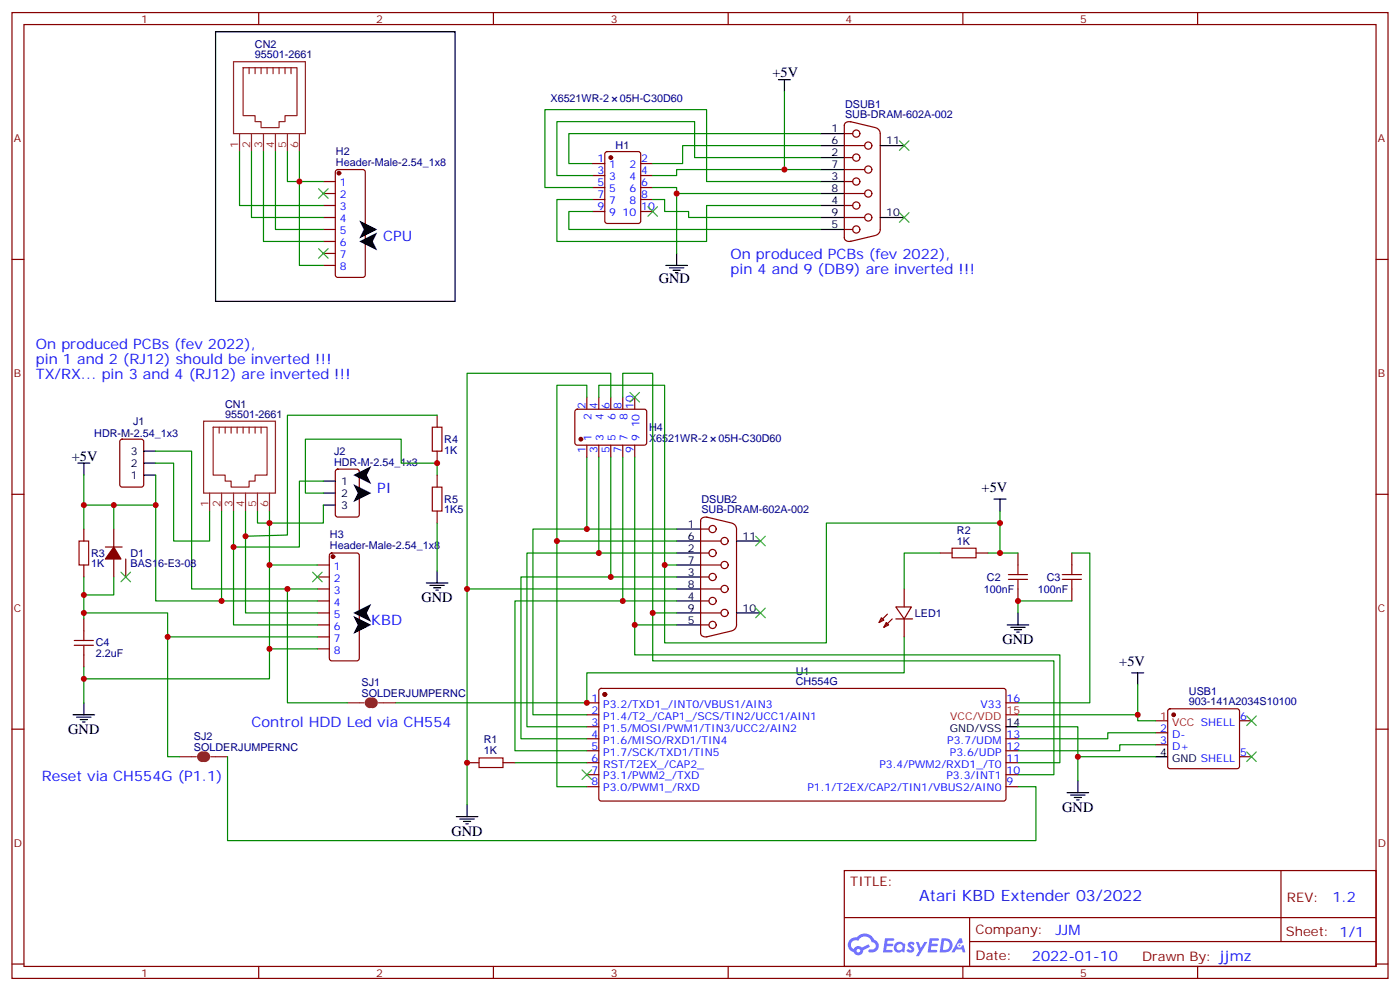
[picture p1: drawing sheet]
<svg xmlns="http://www.w3.org/2000/svg" width="412mm" height="292mm" viewBox="0 0 412 292" stroke-linecap="round" stroke-linejoin="round" font-family="sans-serif">
<g fill="none" stroke="#870000" stroke-width=".35">
<path d="M3.5 3.7h405.4v284.3h-405.4zM7.1 7.2h398.2v277.3h-398.2zM76.2 3.7v3.5M145.3 3.7v3.5M214.5 3.7v3.5M283.6 3.7v3.5M352.8 3.7v3.5M3.5 76.4h3.6M405.3 76.4h3.6M3.5 145.5h3.6M405.3 145.5h3.6M3.5 214.7h3.6"/>
<path d="M405.3 214.7h3.6M248.7 256.3h156.6v28.2h-156.6zM377.3 256.3v20.9M248.7 270.1h156.5M285.6 277.2h119.6M285.6 270.1v14.2M3.5 283.8h3.6M76.2 284.5v3.5M145.3 284.5v3.5M214.5 284.5v3.5M283.6 284.5v3.5M352.8 284.5v3.5"/>
<path d="M405.3 283.8h3.6"/>
</g>
<g fill="#5487ff">
<path d="M267.7 277.5a1.22 1.22 0 0 1 1.7 .2l-.4 .6a.47 .47 0 0 0-.3-.4 .47 .47 0 0 0-.5 .2l.1 .2a1.14 1.14 0 0 1 .8 1.8 1.14 1.14 0 0 1-1.9 0l-.2-.2 .5-.6 .7 .5a.29 .29 0 0 0 .3-.3 .29 .29 0 0 0-.2-.3 1.04 1.04 0 0 1-.6-1.7z"/>
<path d="M260.7 276.2h2.4l.3 .2-.2 .5-1.8 .1-.1 .8h1.5l.3 .4-.3 .4h-1.6l-.2 1.1h1.7l.2 .3-.2 .3-2.6 .1z"/>
<path d="M273.8 276.2h2.4l.3 .2-.1 .5-1.8 .1-.2 .8h1.6l.3 .4-.4 .4-1.6-.1-.1 1.1 1.7 .1 .2 .3-.2 .3-2.6 .1z"/>
<path d="M282.6 276.2h.7l.3 1.3-.6 .3a.69 .69 0 0 0-1 .3 .69 .69 0 0 0 .4 .9 .69 .69 0 0 0 .9-.6l.5-.2 .6 2.2h-.8l-.2-.9h-1.8l-.5 .9h-.8z"/>
<path d="M269.8 277.3h.8l.6 1.8 1.1-1.8h.9l-2.6 4.2h-.8l.9-1.5z"/>
<path d="M277.4 276.2l-.6 4.2h1.3a2.11 2.11 0 0 0 2.5-2.1 2.11 2.11 0 0 0-2.5-2.1zM278.1 277a1.39 1.39 0 0 1 1.7 1.4 1.39 1.39 0 0 1-1.8 1.2h-.3z"/>
<path d="M263.7 277.8a1.54 1.54 0 0 0-.1 2.2 1.54 1.54 0 0 0 2.2 .1l.6 .3 .3-2.3-.2-.3h-.4a1.49 1.49 0 0 0-2.4 0zM264 278.8a.94 .94 0 0 1 1.8 0 .94 .94 0 0 1-1.8 0z"/>
<path d="M250.4 276.6a2.18 2.18 0 0 0 1.1 3.7 1.44 1.44 0 0 0 1.6 .9 1.44 1.44 0 0 0 1.2-1.4l2-1.1-.5-.7-1.9 1a1.47 1.47 0 0 0-2.4 .4 1.39 1.39 0 0 1-.7-1.9 1.39 1.39 0 0 1 2-.5 2.12 2.12 0 0 1 2.2-1.3 2.12 2.12 0 0 1 1.9 1.7 1.14 1.14 0 0 1 1.1 1.4 1.14 1.14 0 0 1-1.7 .7 .43 .43 0 0 0-.5 .4 .43 .43 0 0 0 .4 .5 1.98 1.98 0 0 0 2.5-1.2 1.98 1.98 0 0 0-1.2-2.6 3.1 3.1 0 0 0-5.3-.6l-.9 .1zM252.3 279.9a.55 .55 0 0 1 1.1 0 .55 .55 0 0 1-1.1 0z"/>
<circle cx="282.6" cy="278.3" r=".26"/>
</g>
<g fill="none" stroke="#870000" stroke-width=".35">
<path d="M248.7 36.9v33.1M248.7 39.3h2.5M250.5 35.8l7.4 1.8M250.6 35.9a1.31 1.31 0 0 0-1.9 1.1M258 37.6a1.77 1.77 0 0 1 1.3 1.7v28.3a1.77 1.77 0 0 1-1.3 1.7M95.2 57h3.6M95.2 53.4h3.6M99 50.1l.5-.2h7.4l.6 .4 .1 30.7-.5 .6-7.6 .1-.7-.5v-30.6zM174.6 48.2h3.6M174.6 51.7h3.6M174.6 58.7h3.6M174.6 55.2h3.6"/>
<path d="M178.4 44.8l.5-.2h9.1l.7 .5v20l-.4 .6-9.4 .1-.7-.5v-20zM188.7 48.2h3.6M188.7 51.7h3.6M188.7 58.7h3.6M188.7 55.2h3.6M248.7 57h6M248.7 49.9h6M248.7 42.9h6M248.7 53.4h2.5M248.7 46.4h2.5M95.2 64h3.6M95.2 67.6h3.6"/>
<path d="M95.2 60.5h3.6M95.2 71.1h3.6M95.2 74.6h3.6M95.2 78.1h3.6M174.6 62.3h3.6M188.7 62.3h3.6M248.7 64h6M248.7 67.6h2.5M248.7 60.5h2.5M248.7 69.9a1.41 1.41 0 0 0 1.9 1.1M257.9 69.3l-7.4 1.8M172.9 116.9v3.6"/>
<path d="M176.4 116.9v3.6M179.9 116.9v3.6M183.4 116.9v3.6M187 116.9v3.6M35.5 129.5l.5-.2h5.6l.7 .4v13l-.4 .6-5.9 .1-.7-.5v-12.9zM99 138.3l.5-.2h5.6l.7 .4v13l-.4 .7h-5.9l-.7-.4v-13zM128.8 122.2v3.6M128.8 132.8v3.5M128.8 139.9v3.5M169.6 120.7l.4-.2h20.1l.4 .7-.1 9.4-.6 .5-20-.1-.5-.6v-9.2zM172.9 131.1v3.5M176.4 131.1v3.5"/>
<path d="M179.9 131.1v3.5M183.4 131.1v3.5M187 131.1v3.5M24.7 155.8v3.5M33.5 155.8v5.2M128.8 150.5v3.5M206.4 153.3v33.1M206.4 159.3h6M206.4 155.8h2.4M208.1 152.2l7.4 1.8M208.3 152.3a1.31 1.31 0 0 0-1.9 1.1M215.7 154.1a1.77 1.77 0 0 1 1.3 1.7v28.2a1.77 1.77 0 0 1-1.3 1.7"/>
<path d="M24.7 166.3v3.6M31 161h5M33.5 164.6v5.3M37 164.6v5.3M93.5 173.4h3.5M93.5 166.3h3.5M93.5 176.9h3.5M93.5 169.9h3.5M97.2 163l.5-.2h7.4l.7 .4v30.7l-.4 .6-7.7 .1-.6-.5-.1-30.6zM206.4 173.4h6M206.4 166.3h6M206.4 176.9h2.4"/>
<path d="M206.4 169.9h2.4M206.4 162.8h2.4M263.9 178.7h4.6l-2.2 3.5zM266.3 173.4v5.3M276.9 162.8h3.6M287.5 162.8h3.5M299.9 162.8v3.5M299.9 173.4v3.5M315.7 162.8v3.5M315.7 173.4v3.5M24.7 182.2v3.5M24.7 192.8v3.5"/>
<path d="M93.5 180.4h3.5M93.5 184h3.5M93.5 187.5h3.5M93.5 191h3.5M206.4 180.4h6M206.4 184h2.4M206.4 186.3a1.41 1.41 0 0 0 1.9 1.1M215.5 185.7l-7.4 1.8M259.6 181.9l.7 .7-1.4 .7zM261.1 183.3l.7 .7-1.5 .7zM261.4 180.8l-2.5 2.5M262.8 182.2l-2.5 2.5"/>
<path d="M263.9 182.2h4.9M266.3 182.2v5.3M172.9 206.9h3.5M172.9 210.4h3.5M172.9 214h3.5M172.9 217.5h3.5M176.6 202.9l.5-.2h118.8l.4 .7v32l-.7 .4h-118.8l-.4-.7v-31.7zM296.3 206.9h3.6M296.3 217.5h3.6M340.4 219.3h3.6M340.4 215.7h3.6M344.2 208.9l.5-.2h19.7l.5 .2 .2 .5v16.2l-.2 .5-.5 .2h-19.7l-.5-.2-.2-.5v-16.2z"/>
<path d="M365.1 212.2h3.6M137.6 224.5h3.5M148.2 224.5h3.5M172.9 221h3.5M172.9 224.5h3.5M172.9 228.1h3.5M172.9 231.6h3.5M296.3 221h3.6M296.3 224.5h3.6M296.3 228.1h3.6M296.3 231.6h3.6M365.1 222.8h3.6"/>
<circle cx="252.2" cy="39.3" r="1.06"/>
<circle cx="252.2" cy="46.4" r="1.06"/>
<circle cx="252.2" cy="53.4" r="1.06"/>
<circle cx="255.8" cy="42.9" r="1.06"/>
<circle cx="255.8" cy="49.9" r="1.06"/>
<circle cx="255.8" cy="57" r="1.06"/>
<circle cx="252.2" cy="60.5" r="1.06"/>
<circle cx="252.2" cy="67.6" r="1.06"/>
<circle cx="255.8" cy="64" r="1.06"/>
<circle cx="209.9" cy="155.8" r="1.06"/>
<circle cx="213.4" cy="159.3" r="1.06"/>
<circle cx="209.9" cy="169.9" r="1.06"/>
<circle cx="209.9" cy="176.9" r="1.06"/>
<circle cx="209.9" cy="162.8" r="1.06"/>
<circle cx="213.4" cy="166.3" r="1.06"/>
<circle cx="213.4" cy="173.4" r="1.06"/>
<circle cx="209.9" cy="184" r="1.06"/>
<circle cx="213.4" cy="180.4" r="1.06"/>
</g>
<g fill="none" stroke="#000" stroke-width=".35">
<path d="M63.5 9.3h70.6v79.4h-70.6zM229.3 23.5h3.5M231.1 23.5v3.5M241.7 39.3h7M241.7 42.9h7M241.7 57h7M241.7 49.9h7M241.7 53.4h7M241.7 46.4h7M259.3 42.9h7M196.1 78.1h6.4M197.2 78.8h4.2"/>
<path d="M198.3 79.6h2.1M199.3 74.6v3.5M241.7 64h7M241.7 67.6h7M241.7 60.5h7M259.3 64h7M199 80.3h.7M22.9 136.3h3.6M24.7 136.3v3.6M42.3 136.3h3.6M42.3 132.8h3.6M42.3 139.9h3.6"/>
<path d="M95.2 148.7h3.6M95.2 141.6h3.6M95.2 145.2h3.6M199.3 159.3h7.1M199.3 155.8h7.1M217 159.3h7M292.8 146.9h3.5M294.6 146.9v3.6M125.6 171.6h6.3M126.6 172.3h4.3M127.7 173h2.1M128.4 173.7h.7"/>
<path d="M128.8 168.1v3.5M199.3 173.4h7.1M199.3 166.3h7.1M199.3 176.9h7.1M199.3 169.9h7.1M199.3 162.8h7.1M199.3 180.4h7.1M199.3 184h7.1M217 180.4h7M296.7 184h6.3M297.7 184.7h4.3M298.8 185.4h2.1"/>
<path d="M299.5 186.1h.7M299.9 180.4v3.6M333.4 198.1h3.5M335.1 198.1v3.5M21.5 210.4h6.4M22.6 211.1h4.2M23.6 211.8h2.2M24.3 212.5h.7M24.7 206.9v3.5M296.3 214h3.6M137.6 236.9v3.5M314.3 233.4h6.4"/>
<path d="M315.4 234.1h4.2M316.4 234.8h2.2M317.1 235.5h.8M317.5 229.8v3.6M340.4 222.8h3.6M134.4 240.4h6.4M135.5 241.1h4.2M136.5 241.8h2.1M137.2 242.5h.7"/>
</g>
<g fill="none" stroke="#8c2424" stroke-width=".35">
<path d="M68.8 18.2h21.2v21.1h-21.2zM71.6 19.9h15.9v14.1h-3.5v1.8h-1.8v1.8h-5.3v-1.8h-1.8v-1.8h-3.5zM73.4 19.9v1.8M75.1 19.9v1.8M76.9 19.9v1.8M78.7 19.9v1.8M80.4 19.9v1.8M82.2 19.9v1.8M84 19.9v1.8M85.7 19.9v1.8M70.6 39.3v5.3M74.1 39.3v5.3"/>
<path d="M77.6 39.3v5.3M81.1 39.3v5.3M84.7 39.3v5.3M88.2 39.3v5.3M60 124h21.1v21.2h-21.1zM62.8 125.8h15.9v14.1h-3.6v1.7h-1.7v1.8h-5.3v-1.8h-1.8v-1.7h-3.5zM64.6 125.8v1.7M66.3 125.8v1.7M68.1 125.8v1.7M69.8 125.8v1.7M71.6 125.8v1.7M73.4 125.8v1.7"/>
<path d="M75.1 125.8v1.7M76.9 125.8v1.7M61.7 145.2v5.3M65.3 145.2v5.3M68.8 145.2v5.3M72.3 145.2v5.3M75.8 145.2v5.3M79.4 145.2v5.3M102.3 206.9h4.9M111.5 206.9h4.9M52.9 222.8h5M62.1 222.8h4.9"/>
</g>
<path d="M296.3 210.4h3.6M340.4 212.2h3.6" fill="none" stroke="#f00" stroke-width=".35"/>
<g fill="#870000" stroke="#870000" stroke-width=".35">
<path d="M33.5 161l2.1 3.6h-4.6z"/>
<circle cx="345.7" cy="210.4" r=".53"/>
<circle cx="178.2" cy="204.4" r=".53"/>
<circle cx="98.1" cy="163.9" r=".53"/>
<circle cx="171.1" cy="129.3" r=".53"/>
<circle cx="179.9" cy="46.4" r=".53"/>
<circle cx="99.8" cy="51" r=".53"/>
</g>
<g fill="none" stroke="#008700" stroke-width=".35">
<path d="M231.1 27v22.9h10.6M241.7 39.3h-74.1v8.9h7M70.6 44.6v15.9h24.6M74.1 44.6v19.4h21.1M77.6 44.6v26.5h17.6M81.1 44.6v23h14.1M84.7 44.6v8.8h3.5v24.7h7M88.2 44.6v8.8h7M174.6 58.7h-10.6v12.4h44.1v-10.6h33.6M192.3 55.2h7v1.8h42.4M192.3 58.7h3.5v3.6h7v1.7h38.9M199.3 57v17.6"/>
<path d="M231.1 49.9h-31.8v1.8h-7M241.7 42.9h-40.6v5.3h-8.8M241.7 46.4h-37.1v-10.6h-40.6v15.9h10.6M241.7 53.4h-33.6v-21.1h-47.6v22.9h14.1M174.6 62.3h-7v5.3h74.1M172.9 116.9v-3.5h-8.9v45.9M176.4 116.9v-3.5h19.4v52.9M179.9 116.9v-7h-42.3v63.5M183.4 116.9v-7h8.9v70.5M24.7 139.9v8.8M45.9 136.3h5.3v23h10.5v-8.8M45.9 132.8h10.5v40.6h28.3"/>
<path d="M45.9 139.9v8.8M128.8 122.2h-44.1v35.3l-12.4 .4M128.8 139.9v-3.6h-10.6v-7h-28.2v15.9h5.2M172.9 134.6v21.2M176.4 134.6v28.2M179.9 134.6v35.3M183.4 134.6v42.3M187 134.6v49.4M24.7 155.8v-7.1h8.8v7.1M33.5 148.7h12.4v28.2h19.4M65.3 150.5v26.4h28.2M68.8 150.5v33.5h24.7"/>
<path d="M72.3 150.5v29.9h21.2M75.8 150.5v3.5h3.6v-3.5M95.2 148.7v5.3h-15.8v37h14.1M95.2 141.6h-7v19.4h-19.4M128.8 154v14.1M199.3 155.8h-42.3v54.6h15.9M199.3 159.3h-35.3v72.3h8.9M294.6 154h-51.2v35.3h-47.6v-23h3.5M294.6 150.5v12.3h-3.6M24.7 169.9v12.3M33.5 169.9v5.3h-8.8M79.4 166.3h14.1"/>
<path d="M93.5 173.4h-8.8v33.5h17.6M199.3 162.8h-44.1v51.2h17.7M199.3 169.9h-45.8v47.6h19.4M199.3 176.9h-47.6v44.1h21.2M199.3 173.4h-61.7v63.5M276.9 162.8h-10.6v10.6M294.6 162.8h5.3M315.7 176.9h-15.8v3.5M315.7 162.8h5.3v44.1h-21.1M24.7 180.4h24.7v7.1h44.1M24.7 196.3v10.6M49.4 187.5v35.3h3.5"/>
<path d="M79.4 191v8.8h-54.7M199.3 184h-12.3v8.8h125.2v31.7h-12.3M199.3 180.4h-7v14.2h118.1v33.5h-10.5M266.3 187.5v10.6h-93.4v8.8h-56.5M299.9 210.4h35.2v1.8h5.3M299.9 214h17.6v8.8h22.9M335.1 201.6v8.8M340.4 215.7h-14.1v1.8h-26.4M340.4 219.3h-10.6v1.7h-29.9M67 222.8v24.7h238.2v-15.9h-5.3M151.7 224.5h21.2M317.5 222.8v7"/>
</g>
<g fill="none" stroke="#a10000" stroke-width=".35">
<path d="M127.4 125.8h2.8v7h-2.8zM23.3 159.3h2.8v7h-2.8zM127.4 143.4h2.8v7.1h-2.8zM280.5 161.4h7v2.8h-7zM297 170.6h5.7M297 169.2h5.7M299.9 166.3v2.9M299.9 170.6v2.8M312.9 170.6h5.7M312.9 169.2h5.7M315.7 166.3v2.9M315.7 170.6v2.8"/>
<path d="M21.9 188.6h5.6M21.9 190h5.6M24.7 185.7v2.9M24.7 190v2.8M141.1 223.1h7.1v2.9h-7.1z"/>
</g>
<g fill="none" stroke="#3c3" stroke-width=".35">
<path d="M93.8 55.6l2.9 2.8M96.7 55.6l-2.9 2.8M264.9 41.5l2.9 2.8M267.8 41.5l-2.9 2.8M93.8 73.2l2.9 2.8M96.7 73.2l-2.9 2.8M190.9 60.9l2.8 2.8M193.7 60.9l-2.8 2.8M264.9 62.6l2.9 2.8M267.8 62.6l-2.9 2.8M185.6 115.5l2.8 2.9M188.4 115.5l-2.8 2.9"/>
<path d="M222.6 157.9l2.8 2.8M225.4 157.9l-2.8 2.8M35.6 168.5l2.9 2.8M38.5 168.5l-2.9 2.8M92.1 168.5l2.8 2.8M94.9 168.5l-2.8 2.8M222.6 179l2.8 2.9M225.4 179l-2.8 2.9M367.2 210.8l2.9 2.8M370.1 210.8l-2.9 2.8M171.4 226.7l2.9 2.8M174.3 226.7l-2.9 2.8"/>
<path d="M367.2 221.4l2.9 2.8M370.1 221.4l-2.9 2.8"/>
</g>
<path d="M109 206.2a.71 .71 0 0 0-.7 .7 .71 .71 0 0 0 .7 .7M109.7 206.2a.71 .71 0 0 1 .7 .7 .71 .71 0 0 1-.7 .7M59.6 222.1a.71 .71 0 0 0-.7 .7 .71 .71 0 0 0 .7 .7M60.3 222.1a.71 .71 0 0 1 .7 .7 .71 .71 0 0 1-.7 .7" fill="none" stroke="#8c2424" stroke-width="1.8"/>
<path d="M105.8 71.1l5.3-2.7-1.3 2.7 1.3 2.6zM105.8 64.9l5.3 2.7-5.3 2.6 1.4-2.6zM104.1 139.9l5.3-2.7-1.4 2.7 1.4 2.6zM104.1 142.5l5.3 2.7-5.3 2.6 1.3-2.6zM104.1 180.4l5.3-2.6-1.4 2.6 1.4 2.7zM104.1 181.3l5.3 2.7-5.3 2.6 1.3-2.6z" fill="#000"/>
<g fill="#c00">
<circle cx="172.9" cy="155.8" r=".88"/>
<circle cx="79.4" cy="154" r=".88"/>
<circle cx="79.4" cy="166.3" r=".88"/>
<circle cx="24.7" cy="175.2" r=".88"/>
<circle cx="24.7" cy="148.7" r=".88"/>
<circle cx="24.7" cy="180.4" r=".88"/>
<circle cx="33.5" cy="148.7" r=".88"/>
<circle cx="79.4" cy="191" r=".88"/>
<circle cx="24.7" cy="199.8" r=".88"/>
<circle cx="317.5" cy="222.8" r=".88"/>
<circle cx="137.6" cy="224.5" r=".88"/>
<circle cx="299.9" cy="176.9" r=".88"/>
<circle cx="335.1" cy="210.4" r=".88"/>
<circle cx="172.9" cy="206.9" r=".88"/>
<circle cx="49.4" cy="187.5" r=".88"/>
<circle cx="294.6" cy="162.8" r=".88"/>
<circle cx="294.6" cy="154" r=".88"/>
<circle cx="45.9" cy="148.7" r=".88"/>
<circle cx="84.7" cy="173.4" r=".88"/>
<circle cx="231.1" cy="49.9" r=".88"/>
<circle cx="199.3" cy="57" r=".88"/>
<circle cx="164" cy="159.3" r=".88"/>
<circle cx="176.4" cy="162.8" r=".88"/>
<circle cx="195.8" cy="166.3" r=".88"/>
<circle cx="179.9" cy="169.9" r=".88"/>
<circle cx="137.6" cy="173.4" r=".88"/>
<circle cx="183.4" cy="176.9" r=".88"/>
<circle cx="192.3" cy="180.4" r=".88"/>
<circle cx="187" cy="184" r=".88"/>
<circle cx="65.3" cy="176.9" r=".88"/>
<circle cx="68.8" cy="161" r=".88"/>
<circle cx="88.2" cy="53.4" r=".88"/>
<circle cx="128.8" cy="136.3" r=".88"/>
<circle cx="72.3" cy="157.9" r=".88"/>
</g>
<text font-size="4.6" fill="#00f" x="270.8" y="265.3">Atari KBD Extender 03/2022</text>
<g font-size="4.2">
<text x="227.5" y="22.8">+5V</text>
<text x="194" y="83.4">GND</text>
<text x="21.2" y="135.6">+5V</text>
<text x="289.1" y="144.8">+5V</text>
<text x="124.2" y="177.3">GND</text>
<text x="295.3" y="189.6">GND</text>
<text x="329.7" y="196">+5V</text>
<text x="20.1" y="216.1">GND</text>
<text x="312.9" y="239">GND</text>
<text x="133" y="246.1">GND</text>
</g>
<g font-size="4.2" fill="#00f">
<text x="112.9" y="71.1">CPU</text>
<text x="215.2" y="76.4">On produced PCBs (fev 2022),</text>
<text x="215.2" y="80.6">pin 4 and 9 (DB9) are inverted !!!</text>
<text x="10.6" y="102.8">On produced PCBs (fev 2022),</text>
<text x="10.6" y="107.1">pin 1 and 2 (RJ12) should be inverted !!!</text>
<text x="10.6" y="111.7">TX/RX... pin 3 and 4 (RJ12) are inverted !!!</text>
<text x="111.1" y="145.2">PI</text>
<text x="109.4" y="184">KBD</text>
<text x="74.1" y="214">Control HDD Led via CH554</text>
<text x="12.3" y="229.8">Reset via CH554G (P1.1)</text>
<text x="392.5" y="265.6">1.2</text>
<text x="310.9" y="275.1">JJM</text>
<text x="304" y="282.9">2022-01-10</text>
</g>
<g font-size="3.9" fill="#800">
<text x="250.5" y="260.9">TITLE:</text>
<text x="379.1" y="265.6">REV:</text>
<text x="287.4" y="275.1">Company:</text>
<text x="378.7" y="275.7">Sheet: 1/1</text>
<text x="287.4" y="282.8">Date:</text>
<text x="336.4" y="282.8">Drawn By: jjmz</text>
</g>
<g font-size="3.2" fill="#800">
<text x="41.6" y="6.7">1</text>
<text x="110.8" y="6.7">2</text>
<text x="179.9" y="6.7">3</text>
<text x="249.1" y="6.7">4</text>
<text x="318.2" y="6.7">5</text>
<text x="4.1" y="41.8">A</text>
<text x="405.9" y="41.8">A</text>
<text x="4.1" y="110.9">B</text>
<text x="405.9" y="110.9">B</text>
<text x="4.1" y="180.1">C</text>
<text x="405.9" y="180.1">C</text>
<text x="4.1" y="249.2">D</text>
<text x="405.9" y="249.2">D</text>
<text x="41.6" y="287.5">1</text>
<text x="110.8" y="287.5">2</text>
<text x="179.9" y="287.5">3</text>
<text x="249.1" y="287.5">4</text>
<text x="318.2" y="287.5">5</text>
</g>
<g font-size="3.2" fill="#000080">
<text x="75.1" y="17.1">95501-2661</text>
<text x="75.1" y="14.2">CN2</text>
<text x="162.2" y="29.9">X6521WR-2</text>
<text x="182.6" y="29.9">05H-C30D60</text>
<text x="248.9" y="34.6">SUB-DRAM-602A-002</text>
<text x="248.9" y="31.7">DSUB1</text>
<text x="99" y="45.6">H2</text>
<text x="181.3" y="44">H1</text>
<text x="99" y="48.9">Header-Male-2.54_1x8</text>
<text x="39.2" y="125.1">J1</text>
<text x="66.3" y="122.9">95501-2661</text>
<text x="66.3" y="120">CN1</text>
<text x="27.8" y="128.7">HDR-M-2.54_1x3</text>
<text x="130.9" y="130.4">R4</text>
<text x="191.2" y="130">X6521WR-2</text>
<text x="191.2" y="126.8">H4</text>
<text x="211.7" y="130">05H-C30D60</text>
<text x="98.4" y="137.1">HDR-M-2.54_1x3</text>
<text x="98.4" y="133.9">J2</text>
<text x="130.9" y="133.5">1K</text>
<text x="130.9" y="148">R5</text>
<text x="206.6" y="148.1">DSUB2</text>
<text x="130.9" y="151.2">1K5</text>
<text x="206.6" y="151">SUB-DRAM-602A-002</text>
<text x="97.2" y="161.7">Header-Male-2.54_1x8</text>
<text x="97.2" y="158.5">H3</text>
<text x="281.9" y="160.3">1K</text>
<text x="281.9" y="157.1">R2</text>
<text x="26.8" y="167">1K</text>
<text x="26.8" y="163.9">R3</text>
<text x="38.5" y="167">BAS16-E3-08</text>
<text x="38.5" y="163.9">D1</text>
<text x="290.7" y="170.9">C2</text>
<text x="308.3" y="170.9">C3</text>
<text x="289.9" y="174.4">100nF</text>
<text x="305.7" y="174.4">100nF</text>
<text x="269.5" y="181.6">LED1</text>
<text x="28.2" y="190.3">C4</text>
<text x="28.2" y="193.5">2.2uF</text>
<text x="106.5" y="202">SJ1</text>
<text x="234.4" y="201.6">CH554G</text>
<text x="234.4" y="198.7">U1</text>
<text x="106.5" y="205.1">SOLDERJUMPERNC</text>
<text x="350.2" y="207.5">903-141A2034S10100</text>
<text x="350.2" y="204.6">USB1</text>
<text x="57.1" y="221">SOLDERJUMPERNC</text>
<text x="57.1" y="217.8">SJ2</text>
<text x="142.5" y="218.9">R1</text>
<text x="142.5" y="222.1">1K</text>
</g>
<g font-size="3.2">
<text x="244.9" y="39">1</text>
<text x="244.9" y="42.5">6</text>
<text x="244.9" y="46">2</text>
<text x="261.1" y="42.5">11</text>
<text x="244.9" y="49.6">7</text>
<text x="244.9" y="53.1">3</text>
<text x="244.9" y="56.6">8</text>
<text x="244.9" y="63.7">9</text>
<text x="244.9" y="60.1">4</text>
<text x="261.1" y="63.7">10</text>
<text x="244.9" y="67.2">5</text>
<text x="38.6" y="133.9">3</text>
<text x="38.6" y="137.4">2</text>
<text x="38.6" y="140.9">1</text>
<text x="100.5" y="142.7">1</text>
<text x="100.5" y="149.8">3</text>
<text x="100.5" y="146.2">2</text>
<text x="202.6" y="155.4">1</text>
<text x="202.6" y="158.9">6</text>
<text x="218.7" y="158.9">11</text>
<text x="202.6" y="166">7</text>
<text x="202.6" y="162.5">2</text>
<text x="202.6" y="173">8</text>
<text x="202.6" y="169.5">3</text>
<text x="202.6" y="176.6">4</text>
<text x="202.6" y="180.1">9</text>
<text x="202.6" y="183.6">5</text>
<text x="218.7" y="180.1">10</text>
<text x="279.8" y="215.4">GND/VSS</text>
<text x="296.5" y="213.6">14</text>
<text x="341.8" y="222.4">4</text>
<text x="345.3" y="224.2">GND SHELL</text>
</g>
<g font-size="3.2" fill="#8d2323">
<text x="70.2" y="43.5" transform="rotate(-90 70.2 43.5)">1</text>
<text x="73.7" y="43.5" transform="rotate(-90 73.7 43.5)">2</text>
<text x="77.3" y="43.5" transform="rotate(-90 77.3 43.5)">3</text>
<text x="80.8" y="43.5" transform="rotate(-90 80.8 43.5)">4</text>
<text x="84.3" y="43.5" transform="rotate(-90 84.3 43.5)">5</text>
<text x="87.8" y="43.5" transform="rotate(-90 87.8 43.5)">6</text>
<text x="61.4" y="149.3" transform="rotate(-90 61.4 149.3)">1</text>
<text x="64.9" y="149.3" transform="rotate(-90 64.9 149.3)">2</text>
<text x="68.4" y="149.3" transform="rotate(-90 68.4 149.3)">3</text>
<text x="72" y="149.3" transform="rotate(-90 72 149.3)">4</text>
<text x="75.5" y="149.3" transform="rotate(-90 75.5 149.3)">5</text>
<text x="79" y="149.3" transform="rotate(-90 79 149.3)">6</text>
</g>
<g font-size="3.2" fill="#00f">
<text x="176" y="47.8">1</text>
<text x="188.9" y="47.8">2</text>
<text x="176" y="51.3">3</text>
<text x="179.5" y="49.6">1</text>
<text x="179.5" y="53.1">3</text>
<text x="185.4" y="53.1">4</text>
<text x="185.4" y="49.6">2</text>
<text x="188.9" y="51.3">4</text>
<text x="100.1" y="54.9">1</text>
<text x="100.1" y="58.4">2</text>
<text x="176" y="54.9">5</text>
<text x="176" y="58.4">7</text>
<text x="179.5" y="56.6">5</text>
<text x="185.4" y="56.6">6</text>
<text x="188.9" y="58.4">8</text>
<text x="188.9" y="54.9">6</text>
<text x="100.1" y="61.9">3</text>
<text x="100.1" y="65.4">4</text>
<text x="176" y="61.9">9</text>
<text x="179.5" y="60.1">7</text>
<text x="179.5" y="63.7">9</text>
<text x="183.4" y="63.7">10</text>
<text x="185.4" y="60.1">8</text>
<text x="188.9" y="61.9">10</text>
<text x="100.1" y="69">5</text>
<text x="100.1" y="72.5">6</text>
<text x="100.1" y="76">7</text>
<text x="100.1" y="79.6">8</text>
<text x="172.5" y="120.3" transform="rotate(-90 172.5 120.3)">2</text>
<text x="174.3" y="123.8" transform="rotate(-90 174.3 123.8)">2</text>
<text x="176" y="120.3" transform="rotate(-90 176 120.3)">4</text>
<text x="177.8" y="123.8" transform="rotate(-90 177.8 123.8)">4</text>
<text x="179.6" y="120.3" transform="rotate(-90 179.6 120.3)">6</text>
<text x="181.3" y="123.8" transform="rotate(-90 181.3 123.8)">6</text>
<text x="183.1" y="120.3" transform="rotate(-90 183.1 120.3)">8</text>
<text x="184.9" y="123.8" transform="rotate(-90 184.9 123.8)">8</text>
<text x="186.6" y="120.3" transform="rotate(-90 186.6 120.3)">10</text>
<text x="188.4" y="125.8" transform="rotate(-90 188.4 125.8)">10</text>
<text x="174.3" y="129.8" transform="rotate(-90 174.3 129.8)">1</text>
<text x="177.8" y="129.8" transform="rotate(-90 177.8 129.8)">3</text>
<text x="181.3" y="129.8" transform="rotate(-90 181.3 129.8)">5</text>
<text x="184.9" y="129.8" transform="rotate(-90 184.9 129.8)">7</text>
<text x="188.4" y="129.8" transform="rotate(-90 188.4 129.8)">9</text>
<text x="172.5" y="133.2" transform="rotate(-90 172.5 133.2)">1</text>
<text x="176" y="133.2" transform="rotate(-90 176 133.2)">3</text>
<text x="179.6" y="133.2" transform="rotate(-90 179.6 133.2)">5</text>
<text x="183.1" y="133.2" transform="rotate(-90 183.1 133.2)">7</text>
<text x="186.6" y="133.2" transform="rotate(-90 186.6 133.2)">9</text>
<text x="98.3" y="167.7">1</text>
<text x="98.3" y="171.3">2</text>
<text x="98.3" y="174.8">3</text>
<text x="98.3" y="178.3">4</text>
<text x="98.3" y="181.9">5</text>
<text x="98.3" y="185.4">6</text>
<text x="98.3" y="188.9">7</text>
<text x="98.3" y="192.4">8</text>
<text x="174.2" y="206.6">1</text>
<text x="177.7" y="208.3">P3.2/TXD1_/INT0/VBUS1/AIN3</text>
<text x="288.8" y="208.3">V33</text>
<text x="296.5" y="206.6">16</text>
<text x="174.2" y="210.1">2</text>
<text x="174.2" y="213.6">3</text>
<text x="177.7" y="211.8">P1.4/T2_/CAP1_/SCS/TIN2/UCC1/AIN1</text>
<text x="177.7" y="215.4">P1.5/MOSI/PWM1/TIN3/UCC2/AIN2</text>
<text x="341.8" y="215.4">2</text>
<text x="365.3" y="211.8">6</text>
<text x="174.2" y="217.1">4</text>
<text x="174.2" y="220.7">5</text>
<text x="177.7" y="218.9">P1.6/MISO/RXD1/TIN4</text>
<text x="279" y="218.9">P3.7/UDM</text>
<text x="296.5" y="220.7">12</text>
<text x="296.5" y="217.1">13</text>
<text x="341.8" y="218.9">3</text>
<text x="345.3" y="220.7">D+</text>
<text x="345.3" y="217.1">D-</text>
<text x="174.2" y="224.2">6</text>
<text x="174.2" y="227.7">7</text>
<text x="177.7" y="222.4">P1.7/SCK/TXD1/TIN5</text>
<text x="177.7" y="226">RST/T2EX_/CAP2_</text>
<text x="259" y="226">P3.4/PWM2/RXD1_/T0</text>
<text x="279.8" y="222.4">P3.6/UDP</text>
<text x="296.5" y="227.7">10</text>
<text x="296.5" y="224.2">11</text>
<text x="365.3" y="222.4">5</text>
<text x="174.2" y="231.2">8</text>
<text x="177.7" y="229.5">P3.1/PWM2_/TXD</text>
<text x="177.7" y="233">P3.0/PWM1_/RXD</text>
<text x="237.8" y="233">P1.1/T2EX/CAP2/TIN1/VBUS2/AIN0</text>
<text x="278.8" y="229.5">P3.3/INT1</text>
<text x="296.5" y="231.2">9</text>
</g>
<g font-size="3.2" fill="#f00">
<text x="279.9" y="211.8">VCC/VDD</text>
<text x="296.5" y="210.1">15</text>
<text x="341.8" y="211.8">1</text>
<text x="345.3" y="213.6">VCC SHELL</text>
</g>
</svg>
